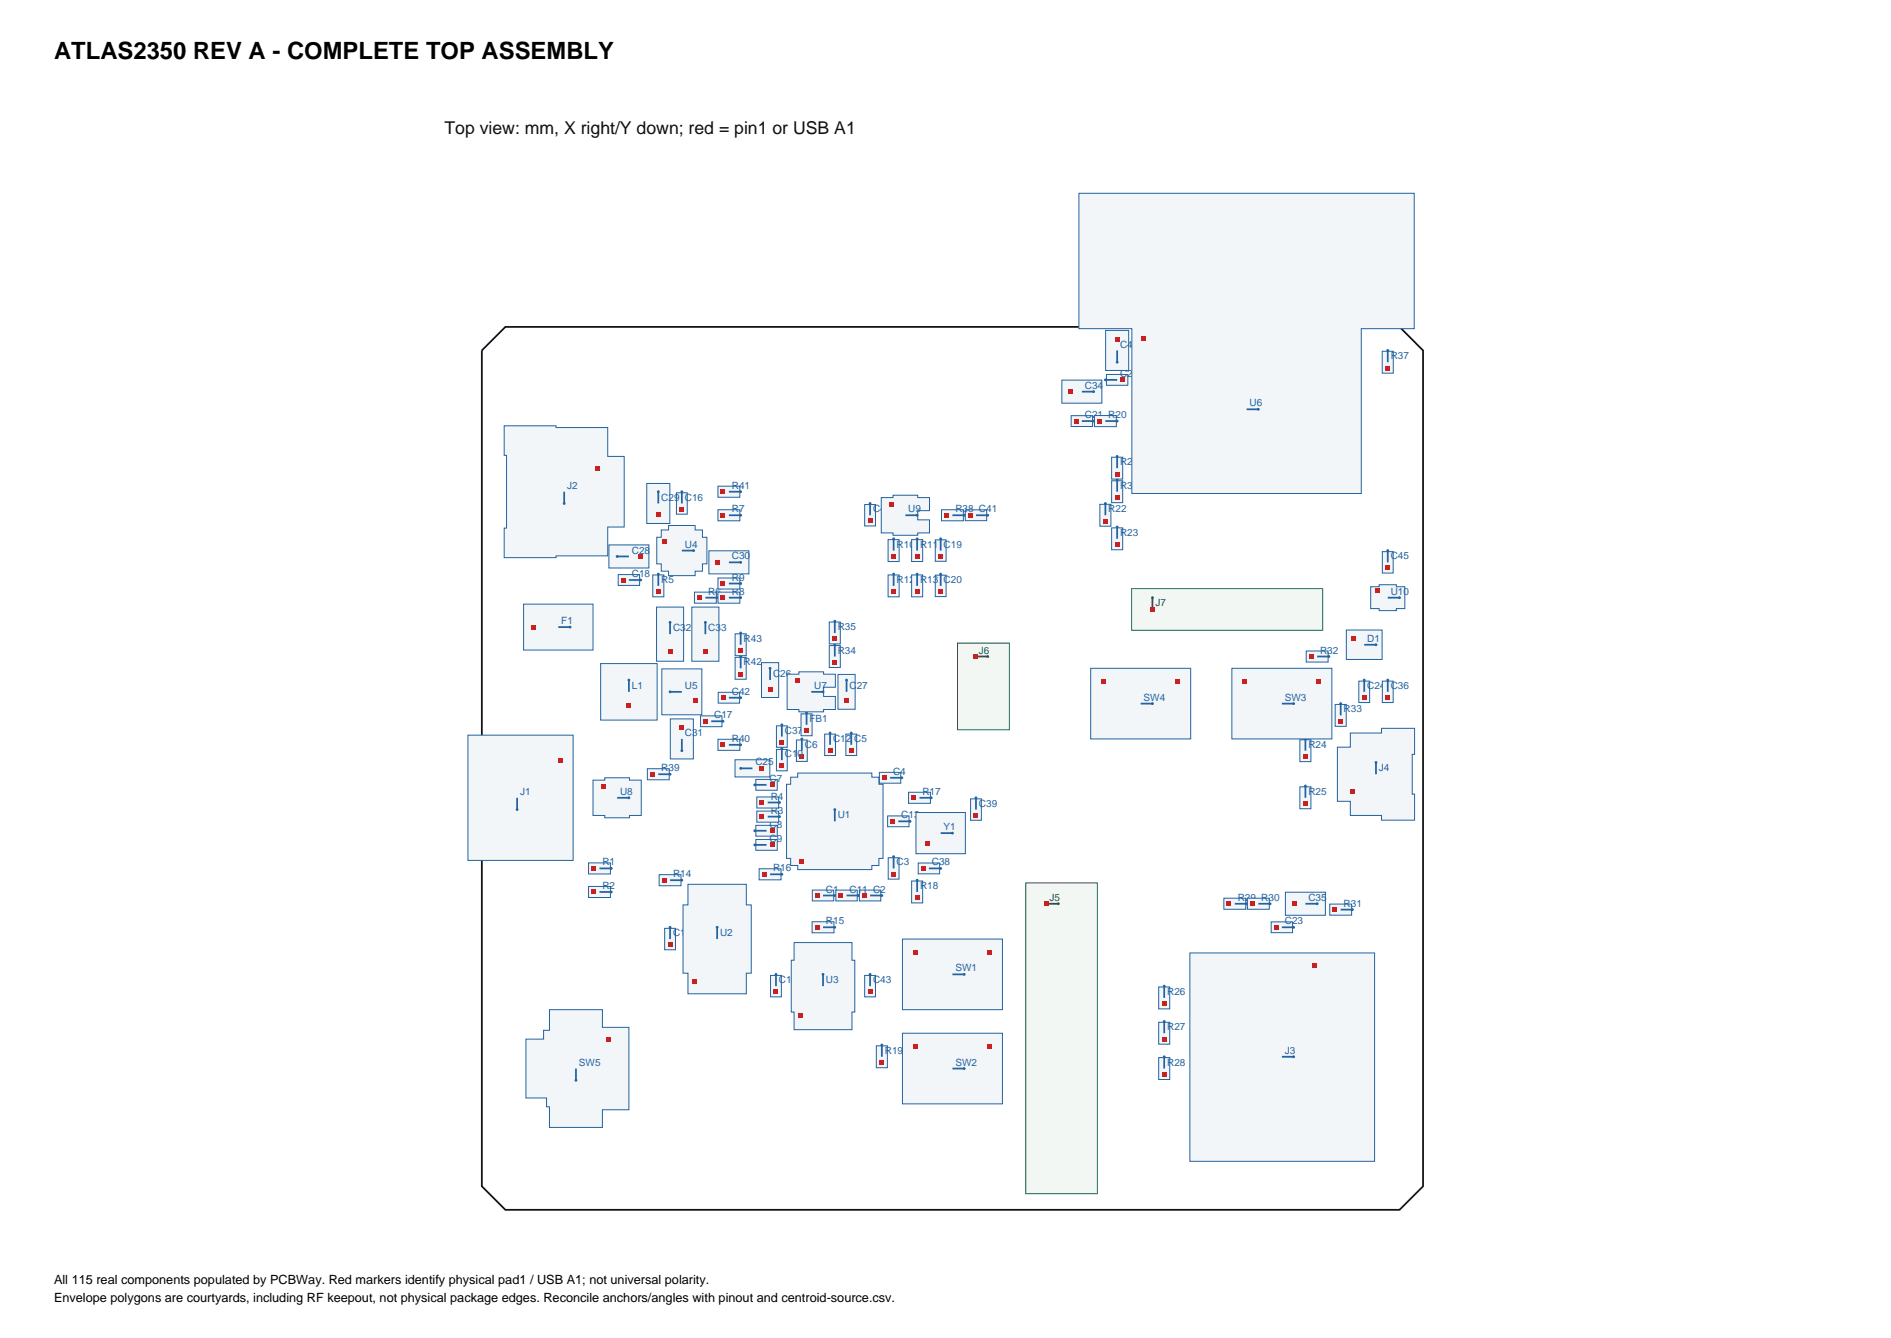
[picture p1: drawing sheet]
<svg xmlns="http://www.w3.org/2000/svg" width="420mm" height="297mm" viewBox="0 0 420 297" stroke-linecap="round" stroke-linejoin="round" font-family="sans-serif">
<path d="M107 77.8l5.2-5.2h198.6l5.3 5.2v185.5l-5.3 5.2h-198.6l-5.2-5.2z" fill="none" stroke="#111" stroke-width=".39"/>
<path d="M180.4 197.6h4.8v2.4h-4.8z" fill-rule="evenodd" fill="#f2f6f9" stroke="#2463a0" stroke-width=".22"/>
<path d="M182.8 198.8h2.6" fill="none" stroke="#2463a0" stroke-width=".39"/>
<circle cx="185.4" cy="198.8" r=".31" fill="#2463a0"/>
<path d="M181.1 198.3h.9v.9h-.9z" fill-rule="evenodd" fill="#c82121"/>
<path d="M190.9 197.6h4.7v2.4h-4.7z" fill-rule="evenodd" fill="#f2f6f9" stroke="#2463a0" stroke-width=".22"/>
<path d="M193.2 198.8h2.7" fill="none" stroke="#2463a0" stroke-width=".39"/>
<circle cx="195.9" cy="198.8" r=".31" fill="#2463a0"/>
<path d="M191.5 198.3h1v.9h-1z" fill-rule="evenodd" fill="#c82121"/>
<path d="M197.3 190.4h2.4v4.7h-2.4z" fill-rule="evenodd" fill="#f2f6f9" stroke="#2463a0" stroke-width=".22"/>
<path d="M198.5 190.2v2.6" fill="none" stroke="#2463a0" stroke-width=".39"/>
<circle cx="198.5" cy="190.2" r=".31" fill="#2463a0"/>
<path d="M198 193.6h.9v.9h-.9z" fill-rule="evenodd" fill="#c82121"/>
<path d="M195.3 171.4h4.8v2.4h-4.8z" fill-rule="evenodd" fill="#f2f6f9" stroke="#2463a0" stroke-width=".22"/>
<path d="M197.7 172.6h2.6" fill="none" stroke="#2463a0" stroke-width=".39"/>
<circle cx="200.3" cy="172.6" r=".31" fill="#2463a0"/>
<path d="M196 172.2h.9v.9h-.9z" fill-rule="evenodd" fill="#c82121"/>
<path d="M187.9 163h2.4v4.7h-2.4z" fill-rule="evenodd" fill="#f2f6f9" stroke="#2463a0" stroke-width=".22"/>
<path d="M189.1 162.7v2.6" fill="none" stroke="#2463a0" stroke-width=".39"/>
<circle cx="189.1" cy="162.7" r=".31" fill="#2463a0"/>
<path d="M188.6 166.1h.9v1h-.9z" fill-rule="evenodd" fill="#c82121"/>
<path d="M176.9 164.3h2.4v4.7h-2.4z" fill-rule="evenodd" fill="#f2f6f9" stroke="#2463a0" stroke-width=".22"/>
<path d="M178.1 164v2.6" fill="none" stroke="#2463a0" stroke-width=".39"/>
<circle cx="178.1" cy="164" r=".31" fill="#2463a0"/>
<path d="M177.6 167.4h1v1h-1z" fill-rule="evenodd" fill="#c82121"/>
<path d="M167.9 173h4.7v2.4h-4.7z" fill-rule="evenodd" fill="#f2f6f9" stroke="#2463a0" stroke-width=".22"/>
<path d="M167.6 174.2h2.7" fill="none" stroke="#2463a0" stroke-width=".39"/>
<circle cx="167.6" cy="174.2" r=".31" fill="#2463a0"/>
<path d="M171 173.7h1v1h-1z" fill-rule="evenodd" fill="#c82121"/>
<path d="M167.9 183.2h4.7v2.4h-4.7z" fill-rule="evenodd" fill="#f2f6f9" stroke="#2463a0" stroke-width=".22"/>
<path d="M167.6 184.4h2.7" fill="none" stroke="#2463a0" stroke-width=".39"/>
<circle cx="167.6" cy="184.4" r=".31" fill="#2463a0"/>
<path d="M171 183.9h1v1h-1z" fill-rule="evenodd" fill="#c82121"/>
<path d="M167.9 186.3h4.7v2.4h-4.7z" fill-rule="evenodd" fill="#f2f6f9" stroke="#2463a0" stroke-width=".22"/>
<path d="M167.6 187.5h2.7" fill="none" stroke="#2463a0" stroke-width=".39"/>
<circle cx="167.6" cy="187.5" r=".31" fill="#2463a0"/>
<path d="M171 187.1h1v.9h-1z" fill-rule="evenodd" fill="#c82121"/>
<path d="M172.4 166.3h2.5v4.8h-2.5z" fill-rule="evenodd" fill="#f2f6f9" stroke="#2463a0" stroke-width=".22"/>
<path d="M173.7 166.1v2.6" fill="none" stroke="#2463a0" stroke-width=".39"/>
<circle cx="173.7" cy="166.1" r=".31" fill="#2463a0"/>
<path d="M173.2 169.5h.9v1h-.9z" fill-rule="evenodd" fill="#c82121"/>
<path d="M185.6 197.6h4.8v2.4h-4.8z" fill-rule="evenodd" fill="#f2f6f9" stroke="#2463a0" stroke-width=".22"/>
<path d="M188 198.8h2.6" fill="none" stroke="#2463a0" stroke-width=".39"/>
<circle cx="190.6" cy="198.8" r=".31" fill="#2463a0"/>
<path d="M186.3 198.3h.9v.9h-.9z" fill-rule="evenodd" fill="#c82121"/>
<path d="M183.2 163h2.4v4.7h-2.4z" fill-rule="evenodd" fill="#f2f6f9" stroke="#2463a0" stroke-width=".22"/>
<path d="M184.4 162.7v2.6" fill="none" stroke="#2463a0" stroke-width=".39"/>
<circle cx="184.4" cy="162.7" r=".31" fill="#2463a0"/>
<path d="M183.9 166.1h.9v1h-.9z" fill-rule="evenodd" fill="#c82121"/>
<path d="M197.1 181.1h4.8v2.4h-4.8z" fill-rule="evenodd" fill="#f2f6f9" stroke="#2463a0" stroke-width=".22"/>
<path d="M199.5 182.3h2.6" fill="none" stroke="#2463a0" stroke-width=".39"/>
<circle cx="202.1" cy="182.3" r=".31" fill="#2463a0"/>
<path d="M197.8 181.8h.9v1h-.9z" fill-rule="evenodd" fill="#c82121"/>
<path d="M147.6 206.1h2.4v4.7h-2.4z" fill-rule="evenodd" fill="#f2f6f9" stroke="#2463a0" stroke-width=".22"/>
<path d="M148.8 205.8v2.6" fill="none" stroke="#2463a0" stroke-width=".39"/>
<circle cx="148.8" cy="205.8" r=".31" fill="#2463a0"/>
<path d="M148.4 209.2h.9v1h-.9z" fill-rule="evenodd" fill="#c82121"/>
<path d="M171.1 216.5h2.4v4.8h-2.4z" fill-rule="evenodd" fill="#f2f6f9" stroke="#2463a0" stroke-width=".22"/>
<path d="M172.3 216.3v2.6" fill="none" stroke="#2463a0" stroke-width=".39"/>
<circle cx="172.3" cy="216.3" r=".31" fill="#2463a0"/>
<path d="M171.9 219.7h.9v.9h-.9z" fill-rule="evenodd" fill="#c82121"/>
<path d="M150.2 109.4h2.4v4.7h-2.4z" fill-rule="evenodd" fill="#f2f6f9" stroke="#2463a0" stroke-width=".22"/>
<path d="M151.4 109.1v2.7" fill="none" stroke="#2463a0" stroke-width=".39"/>
<circle cx="151.4" cy="109.1" r=".31" fill="#2463a0"/>
<path d="M151 112.5h.9v1h-.9z" fill-rule="evenodd" fill="#c82121"/>
<path d="M155.6 158.9h4.8v2.4h-4.8z" fill-rule="evenodd" fill="#f2f6f9" stroke="#2463a0" stroke-width=".22"/>
<path d="M158 160.1h2.6" fill="none" stroke="#2463a0" stroke-width=".39"/>
<circle cx="160.6" cy="160.1" r=".31" fill="#2463a0"/>
<path d="M156.2 159.6h1v1h-1z" fill-rule="evenodd" fill="#c82121"/>
<path d="M137.3 127.5h4.8v2.4h-4.8z" fill-rule="evenodd" fill="#f2f6f9" stroke="#2463a0" stroke-width=".22"/>
<path d="M139.7 128.7h2.6" fill="none" stroke="#2463a0" stroke-width=".39"/>
<circle cx="142.3" cy="128.7" r=".31" fill="#2463a0"/>
<path d="M138 128.3h.9v.9h-.9z" fill-rule="evenodd" fill="#c82121"/>
<path d="M207.7 119.8h2.4v4.8h-2.4z" fill-rule="evenodd" fill="#f2f6f9" stroke="#2463a0" stroke-width=".22"/>
<path d="M208.9 119.6v2.6" fill="none" stroke="#2463a0" stroke-width=".39"/>
<circle cx="208.9" cy="119.6" r=".31" fill="#2463a0"/>
<path d="M208.5 123h.9v.9h-.9z" fill-rule="evenodd" fill="#c82121"/>
<path d="M207.7 127.7h2.4v4.7h-2.4z" fill-rule="evenodd" fill="#f2f6f9" stroke="#2463a0" stroke-width=".22"/>
<path d="M208.9 127.4v2.7" fill="none" stroke="#2463a0" stroke-width=".39"/>
<circle cx="208.9" cy="127.4" r=".31" fill="#2463a0"/>
<path d="M208.5 130.8h.9v1h-.9z" fill-rule="evenodd" fill="#c82121"/>
<path d="M237.9 92.3h4.8v2.4h-4.8z" fill-rule="evenodd" fill="#f2f6f9" stroke="#2463a0" stroke-width=".22"/>
<path d="M240.3 93.5h2.6" fill="none" stroke="#2463a0" stroke-width=".39"/>
<circle cx="242.9" cy="93.5" r=".31" fill="#2463a0"/>
<path d="M238.6 93h.9v.9h-.9z" fill-rule="evenodd" fill="#c82121"/>
<path d="M245.7 83.1h4.8v2.4h-4.8z" fill-rule="evenodd" fill="#f2f6f9" stroke="#2463a0" stroke-width=".22"/>
<path d="M245.5 84.3h2.6" fill="none" stroke="#2463a0" stroke-width=".39"/>
<circle cx="245.5" cy="84.3" r=".31" fill="#2463a0"/>
<path d="M248.9 83.9h1v.9h-1z" fill-rule="evenodd" fill="#c82121"/>
<path d="M282.3 204.6h4.8v2.4h-4.8z" fill-rule="evenodd" fill="#f2f6f9" stroke="#2463a0" stroke-width=".22"/>
<path d="M284.7 205.8h2.6" fill="none" stroke="#2463a0" stroke-width=".39"/>
<circle cx="287.3" cy="205.8" r=".31" fill="#2463a0"/>
<path d="M283 205.4h.9v.9h-.9z" fill-rule="evenodd" fill="#c82121"/>
<path d="M301.8 151.2h2.4v4.7h-2.4z" fill-rule="evenodd" fill="#f2f6f9" stroke="#2463a0" stroke-width=".22"/>
<path d="M303 151v2.6" fill="none" stroke="#2463a0" stroke-width=".39"/>
<circle cx="303" cy="151" r=".31" fill="#2463a0"/>
<path d="M302.5 154.4h1v.9h-1z" fill-rule="evenodd" fill="#c82121"/>
<path d="M163.3 168.6h7.7v3.9h-7.7z" fill-rule="evenodd" fill="#f2f6f9" stroke="#2463a0" stroke-width=".22"/>
<path d="M164.5 170.6h2.6" fill="none" stroke="#2463a0" stroke-width=".39"/>
<circle cx="164.5" cy="170.6" r=".31" fill="#2463a0"/>
<path d="M168.7 170.1h.9v.9h-.9z" fill-rule="evenodd" fill="#c82121"/>
<path d="M169.1 147.1h3.8v7.7h-3.8z" fill-rule="evenodd" fill="#f2f6f9" stroke="#2463a0" stroke-width=".22"/>
<path d="M171 148.3v2.7" fill="none" stroke="#2463a0" stroke-width=".39"/>
<circle cx="171" cy="148.3" r=".31" fill="#2463a0"/>
<path d="M170.6 152.5h.9v1h-.9z" fill-rule="evenodd" fill="#c82121"/>
<path d="M186.1 149.7h3.8v7.7h-3.8z" fill-rule="evenodd" fill="#f2f6f9" stroke="#2463a0" stroke-width=".22"/>
<path d="M188 151v2.6" fill="none" stroke="#2463a0" stroke-width=".39"/>
<circle cx="188" cy="151" r=".31" fill="#2463a0"/>
<path d="M187.6 155.1h.9v1h-.9z" fill-rule="evenodd" fill="#c82121"/>
<path d="M135.2 121h8.9v5.1h-8.9z" fill-rule="evenodd" fill="#f2f6f9" stroke="#2463a0" stroke-width=".22"/>
<path d="M137.1 123.5h2.6" fill="none" stroke="#2463a0" stroke-width=".39"/>
<circle cx="137.1" cy="123.5" r=".31" fill="#2463a0"/>
<path d="M141.7 123h.9v1h-.9z" fill-rule="evenodd" fill="#c82121"/>
<path d="M143.7 107.3h5.1v8.9h-5.1z" fill-rule="evenodd" fill="#f2f6f9" stroke="#2463a0" stroke-width=".22"/>
<path d="M146.2 109.1v2.7" fill="none" stroke="#2463a0" stroke-width=".39"/>
<circle cx="146.2" cy="109.1" r=".31" fill="#2463a0"/>
<path d="M145.7 113.8h1v.9h-1z" fill-rule="evenodd" fill="#c82121"/>
<path d="M157.5 122.3h8.8v5.1h-8.8z" fill-rule="evenodd" fill="#f2f6f9" stroke="#2463a0" stroke-width=".22"/>
<path d="M161.9 124.8h2.6" fill="none" stroke="#2463a0" stroke-width=".39"/>
<circle cx="164.5" cy="124.8" r=".31" fill="#2463a0"/>
<path d="M158.9 124.4h1v.9h-1z" fill-rule="evenodd" fill="#c82121"/>
<path d="M148.9 159.6h5.1v8.9h-5.1z" fill-rule="evenodd" fill="#f2f6f9" stroke="#2463a0" stroke-width=".22"/>
<path d="M151.4 164v2.6" fill="none" stroke="#2463a0" stroke-width=".39"/>
<circle cx="151.4" cy="166.6" r=".31" fill="#2463a0"/>
<path d="M151 161.1h.9v.9h-.9z" fill-rule="evenodd" fill="#c82121"/>
<path d="M145.8 134.8h6v12h-6z" fill-rule="evenodd" fill="#f2f6f9" stroke="#2463a0" stroke-width=".22"/>
<path d="M148.8 138.2v2.6" fill="none" stroke="#2463a0" stroke-width=".39"/>
<circle cx="148.8" cy="138.2" r=".31" fill="#2463a0"/>
<path d="M148.4 144.2h.9v.9h-.9z" fill-rule="evenodd" fill="#c82121"/>
<path d="M153.7 134.8h6v12h-6z" fill-rule="evenodd" fill="#f2f6f9" stroke="#2463a0" stroke-width=".22"/>
<path d="M156.7 138.2v2.6" fill="none" stroke="#2463a0" stroke-width=".39"/>
<circle cx="156.7" cy="138.2" r=".31" fill="#2463a0"/>
<path d="M156.2 144.2h.9v.9h-.9z" fill-rule="evenodd" fill="#c82121"/>
<path d="M235.8 84.4h8.9v5.1h-8.9z" fill-rule="evenodd" fill="#f2f6f9" stroke="#2463a0" stroke-width=".22"/>
<path d="M240.3 86.9h2.6" fill="none" stroke="#2463a0" stroke-width=".39"/>
<circle cx="242.9" cy="86.9" r=".31" fill="#2463a0"/>
<path d="M237.3 86.5h1v.9h-1z" fill-rule="evenodd" fill="#c82121"/>
<path d="M285.5 198h8.9v5.2h-8.9z" fill-rule="evenodd" fill="#f2f6f9" stroke="#2463a0" stroke-width=".22"/>
<path d="M289.9 200.6h2.6" fill="none" stroke="#2463a0" stroke-width=".39"/>
<circle cx="292.5" cy="200.6" r=".31" fill="#2463a0"/>
<path d="M287 200.1h.9v1h-.9z" fill-rule="evenodd" fill="#c82121"/>
<path d="M307 151.2h2.4v4.7h-2.4z" fill-rule="evenodd" fill="#f2f6f9" stroke="#2463a0" stroke-width=".22"/>
<path d="M308.2 151v2.6" fill="none" stroke="#2463a0" stroke-width=".39"/>
<circle cx="308.2" cy="151" r=".31" fill="#2463a0"/>
<path d="M307.8 154.4h.9v.9h-.9z" fill-rule="evenodd" fill="#c82121"/>
<path d="M172.4 161.1h2.5v4.8h-2.5z" fill-rule="evenodd" fill="#f2f6f9" stroke="#2463a0" stroke-width=".22"/>
<path d="M173.7 160.9v2.6" fill="none" stroke="#2463a0" stroke-width=".39"/>
<circle cx="173.7" cy="160.9" r=".31" fill="#2463a0"/>
<path d="M173.2 164.3h.9v.9h-.9z" fill-rule="evenodd" fill="#c82121"/>
<path d="M203.9 191.6h4.8v2.4h-4.8z" fill-rule="evenodd" fill="#f2f6f9" stroke="#2463a0" stroke-width=".22"/>
<path d="M206.3 192.8h2.6" fill="none" stroke="#2463a0" stroke-width=".39"/>
<circle cx="208.9" cy="192.8" r=".31" fill="#2463a0"/>
<path d="M204.6 192.3h.9v.9h-.9z" fill-rule="evenodd" fill="#c82121"/>
<path d="M215.6 177.3h2.4v4.8h-2.4z" fill-rule="evenodd" fill="#f2f6f9" stroke="#2463a0" stroke-width=".22"/>
<path d="M216.8 177.1v2.6" fill="none" stroke="#2463a0" stroke-width=".39"/>
<circle cx="216.8" cy="177.1" r=".31" fill="#2463a0"/>
<path d="M216.3 180.5h.9v.9h-.9z" fill-rule="evenodd" fill="#c82121"/>
<path d="M192 112h2.5v4.8h-2.5z" fill-rule="evenodd" fill="#f2f6f9" stroke="#2463a0" stroke-width=".22"/>
<path d="M193.2 111.8v2.6" fill="none" stroke="#2463a0" stroke-width=".39"/>
<circle cx="193.2" cy="111.8" r=".31" fill="#2463a0"/>
<path d="M192.8 115.2h.9v.9h-.9z" fill-rule="evenodd" fill="#c82121"/>
<path d="M214.4 113.2h4.7v2.4h-4.7z" fill-rule="evenodd" fill="#f2f6f9" stroke="#2463a0" stroke-width=".22"/>
<path d="M216.8 114.4h2.6" fill="none" stroke="#2463a0" stroke-width=".39"/>
<circle cx="219.4" cy="114.4" r=".31" fill="#2463a0"/>
<path d="M215 113.9h1v.9h-1z" fill-rule="evenodd" fill="#c82121"/>
<path d="M159.5 153.7h4.8v2.4h-4.8z" fill-rule="evenodd" fill="#f2f6f9" stroke="#2463a0" stroke-width=".22"/>
<path d="M161.9 154.9h2.6" fill="none" stroke="#2463a0" stroke-width=".39"/>
<circle cx="164.5" cy="154.9" r=".31" fill="#2463a0"/>
<path d="M160.2 154.4h.9v.9h-.9z" fill-rule="evenodd" fill="#c82121"/>
<path d="M192 216.5h2.5v4.8h-2.5z" fill-rule="evenodd" fill="#f2f6f9" stroke="#2463a0" stroke-width=".22"/>
<path d="M193.2 216.3v2.6" fill="none" stroke="#2463a0" stroke-width=".39"/>
<circle cx="193.2" cy="216.3" r=".31" fill="#2463a0"/>
<path d="M192.8 219.7h.9v.9h-.9z" fill-rule="evenodd" fill="#c82121"/>
<path d="M245.6 73.3h5.1v8.9h-5.1z" fill-rule="evenodd" fill="#f2f6f9" stroke="#2463a0" stroke-width=".22"/>
<path d="M248.1 77.8v2.6" fill="none" stroke="#2463a0" stroke-width=".39"/>
<circle cx="248.1" cy="80.4" r=".31" fill="#2463a0"/>
<path d="M247.7 74.8h.9v1h-.9z" fill-rule="evenodd" fill="#c82121"/>
<path d="M307 122.4h2.4v4.8h-2.4z" fill-rule="evenodd" fill="#f2f6f9" stroke="#2463a0" stroke-width=".22"/>
<path d="M308.2 122.2v2.6" fill="none" stroke="#2463a0" stroke-width=".39"/>
<circle cx="308.2" cy="122.2" r=".31" fill="#2463a0"/>
<path d="M307.8 125.6h.9v1h-.9z" fill-rule="evenodd" fill="#c82121"/>
<path d="M299 139.9h8v6.5h-8z" fill-rule="evenodd" fill="#f2f6f9" stroke="#2463a0" stroke-width=".22"/>
<path d="M303 143.1h2.6" fill="none" stroke="#2463a0" stroke-width=".39"/>
<circle cx="305.6" cy="143.1" r=".31" fill="#2463a0"/>
<path d="M300.1 141.2h1v1h-1z" fill-rule="evenodd" fill="#c82121"/>
<path d="M116.3 134.1h15.4v10.2h-15.4z" fill-rule="evenodd" fill="#f2f6f9" stroke="#2463a0" stroke-width=".22"/>
<path d="M124 139.2h2.6" fill="none" stroke="#2463a0" stroke-width=".39"/>
<circle cx="126.6" cy="139.2" r=".31" fill="#2463a0"/>
<path d="M117.9 138.7h1v1h-1z" fill-rule="evenodd" fill="#c82121"/>
<path d="M177.9 158.5h2.5v4.8h-2.5z" fill-rule="evenodd" fill="#f2f6f9" stroke="#2463a0" stroke-width=".22"/>
<path d="M179.1 158.3v2.6" fill="none" stroke="#2463a0" stroke-width=".39"/>
<circle cx="179.1" cy="158.3" r=".31" fill="#2463a0"/>
<path d="M178.7 161.7h.9v.9h-.9z" fill-rule="evenodd" fill="#c82121"/>
<path d="M103.9 163.2h23.4v27.8h-23.4z" fill-rule="evenodd" fill="#f2f6f9" stroke="#2463a0" stroke-width=".22"/>
<path d="M114.9 177.1v2.6" fill="none" stroke="#2463a0" stroke-width=".39"/>
<circle cx="114.9" cy="179.7" r=".31" fill="#2463a0"/>
<path d="M124 168.3h.9v.9h-.9z" fill-rule="evenodd" fill="#c82121"/>
<path d="M112 94.5h11.5v.4h11.5v6.4h3.6v15.7h-3.6v6.4h-11.5v.4h-11.5v-6.6h.5v-16.1h-.5z" fill-rule="evenodd" fill="#f2f6f9" stroke="#2463a0" stroke-width=".22"/>
<path d="M125.3 109.1v2.7" fill="none" stroke="#2463a0" stroke-width=".39"/>
<circle cx="125.3" cy="111.8" r=".31" fill="#2463a0"/>
<path d="M132.3 103.5h.9v.9h-.9z" fill-rule="evenodd" fill="#c82121"/>
<path d="M264.3 211.5h41v46.3h-41z" fill-rule="evenodd" fill="#f2f6f9" stroke="#2463a0" stroke-width=".22"/>
<path d="M284.7 234.6h2.6" fill="none" stroke="#2463a0" stroke-width=".39"/>
<circle cx="287.3" cy="234.6" r=".31" fill="#2463a0"/>
<path d="M291.5 213.9h.9v1h-.9z" fill-rule="evenodd" fill="#c82121"/>
<path d="M299.9 162.7h6.9v-1h7.4v5.7h-.5v8.9h.5v5.8h-7.4v-1.1h-6.9v-3.1h-2.9v-12h2.9z" fill-rule="evenodd" fill="#f2f6f9" stroke="#2463a0" stroke-width=".22"/>
<path d="M305.6 169.2v2.7" fill="none" stroke="#2463a0" stroke-width=".39"/>
<circle cx="305.6" cy="169.2" r=".31" fill="#2463a0"/>
<path d="M299.9 175.3h1v1h-1z" fill-rule="evenodd" fill="#c82121"/>
<path d="M227.8 196h15.9v69h-15.9z" fill-rule="evenodd" fill="#f2f7f3" stroke="#23733d" stroke-width=".22"/>
<path d="M232.4 200.6h2.7" fill="none" stroke="#23733d" stroke-width=".39"/>
<circle cx="235.1" cy="200.6" r=".31" fill="#23733d"/>
<path d="M232 200.1h.9v1h-.9z" fill-rule="evenodd" fill="#c82121"/>
<path d="M212.7 142.8h11.5v19.2h-11.5z" fill-rule="evenodd" fill="#f2f7f3" stroke="#23733d" stroke-width=".22"/>
<path d="M216.8 145.7h2.6" fill="none" stroke="#23733d" stroke-width=".39"/>
<circle cx="219.4" cy="145.7" r=".31" fill="#23733d"/>
<path d="M216.3 145.3h.9v.9h-.9z" fill-rule="evenodd" fill="#c82121"/>
<path d="M251.3 130.7h42.5v9.2h-42.5z" fill-rule="evenodd" fill="#f2f7f3" stroke="#23733d" stroke-width=".22"/>
<path d="M256 132.7v2.6" fill="none" stroke="#23733d" stroke-width=".39"/>
<circle cx="256" cy="132.7" r=".31" fill="#23733d"/>
<path d="M255.5 134.8h.9v.9h-.9z" fill-rule="evenodd" fill="#c82121"/>
<path d="M133.4 147.3h12.6v12.5h-12.6z" fill-rule="evenodd" fill="#f2f6f9" stroke="#2463a0" stroke-width=".22"/>
<path d="M139.7 151v2.6" fill="none" stroke="#2463a0" stroke-width=".39"/>
<circle cx="139.7" cy="151" r=".31" fill="#2463a0"/>
<path d="M139.2 156.2h1v.9h-1z" fill-rule="evenodd" fill="#c82121"/>
<path d="M130.7 191.5h4.9v2.5h-4.9z" fill-rule="evenodd" fill="#f2f6f9" stroke="#2463a0" stroke-width=".22"/>
<path d="M133.1 192.8h2.7" fill="none" stroke="#2463a0" stroke-width=".39"/>
<circle cx="135.8" cy="192.8" r=".31" fill="#2463a0"/>
<path d="M131.3 192.3h1v.9h-1z" fill-rule="evenodd" fill="#c82121"/>
<path d="M130.7 196.8h4.9v2.4h-4.9z" fill-rule="evenodd" fill="#f2f6f9" stroke="#2463a0" stroke-width=".22"/>
<path d="M133.1 198h2.7" fill="none" stroke="#2463a0" stroke-width=".39"/>
<circle cx="135.8" cy="198" r=".31" fill="#2463a0"/>
<path d="M131.3 197.5h1v1h-1z" fill-rule="evenodd" fill="#c82121"/>
<path d="M168.1 180h4.8v2.5h-4.8z" fill-rule="evenodd" fill="#f2f6f9" stroke="#2463a0" stroke-width=".22"/>
<path d="M170.5 181.3h2.6" fill="none" stroke="#2463a0" stroke-width=".39"/>
<circle cx="173.1" cy="181.3" r=".31" fill="#2463a0"/>
<path d="M168.7 180.8h1v.9h-1z" fill-rule="evenodd" fill="#c82121"/>
<path d="M168.1 176.9h4.8v2.5h-4.8z" fill-rule="evenodd" fill="#f2f6f9" stroke="#2463a0" stroke-width=".22"/>
<path d="M170.5 178.1h2.6" fill="none" stroke="#2463a0" stroke-width=".39"/>
<circle cx="173.1" cy="178.1" r=".31" fill="#2463a0"/>
<path d="M168.7 177.7h1v.9h-1z" fill-rule="evenodd" fill="#c82121"/>
<path d="M145 127.6h2.4v4.9h-2.4z" fill-rule="evenodd" fill="#f2f6f9" stroke="#2463a0" stroke-width=".22"/>
<path d="M146.2 127.4v2.7" fill="none" stroke="#2463a0" stroke-width=".39"/>
<circle cx="146.2" cy="127.4" r=".31" fill="#2463a0"/>
<path d="M145.7 130.9h1v1h-1z" fill-rule="evenodd" fill="#c82121"/>
<path d="M154.2 131.4h4.9v2.5h-4.9z" fill-rule="evenodd" fill="#f2f6f9" stroke="#2463a0" stroke-width=".22"/>
<path d="M156.7 132.7h2.6" fill="none" stroke="#2463a0" stroke-width=".39"/>
<circle cx="159.3" cy="132.7" r=".31" fill="#2463a0"/>
<path d="M154.9 132.2h.9v.9h-.9z" fill-rule="evenodd" fill="#c82121"/>
<path d="M159.5 113.1h4.8v2.5h-4.8z" fill-rule="evenodd" fill="#f2f6f9" stroke="#2463a0" stroke-width=".22"/>
<path d="M161.9 114.4h2.6" fill="none" stroke="#2463a0" stroke-width=".39"/>
<circle cx="164.5" cy="114.4" r=".31" fill="#2463a0"/>
<path d="M160.1 113.9h.9v.9h-.9z" fill-rule="evenodd" fill="#c82121"/>
<path d="M159.5 131.4h4.8v2.5h-4.8z" fill-rule="evenodd" fill="#f2f6f9" stroke="#2463a0" stroke-width=".22"/>
<path d="M161.9 132.7h2.6" fill="none" stroke="#2463a0" stroke-width=".39"/>
<circle cx="164.5" cy="132.7" r=".31" fill="#2463a0"/>
<path d="M160.1 132.2h.9v.9h-.9z" fill-rule="evenodd" fill="#c82121"/>
<path d="M159.5 128.3h4.8v2.5h-4.8z" fill-rule="evenodd" fill="#f2f6f9" stroke="#2463a0" stroke-width=".22"/>
<path d="M161.9 129.5h2.6" fill="none" stroke="#2463a0" stroke-width=".39"/>
<circle cx="164.5" cy="129.5" r=".31" fill="#2463a0"/>
<path d="M160.1 129.1h.9v.9h-.9z" fill-rule="evenodd" fill="#c82121"/>
<path d="M197.2 119.8h2.5v4.8h-2.5z" fill-rule="evenodd" fill="#f2f6f9" stroke="#2463a0" stroke-width=".22"/>
<path d="M198.5 119.6v2.6" fill="none" stroke="#2463a0" stroke-width=".39"/>
<circle cx="198.5" cy="119.6" r=".31" fill="#2463a0"/>
<path d="M198 123.1h.9v.9h-.9z" fill-rule="evenodd" fill="#c82121"/>
<path d="M202.5 119.8h2.4v4.8h-2.4z" fill-rule="evenodd" fill="#f2f6f9" stroke="#2463a0" stroke-width=".22"/>
<path d="M203.7 119.6v2.6" fill="none" stroke="#2463a0" stroke-width=".39"/>
<circle cx="203.7" cy="119.6" r=".31" fill="#2463a0"/>
<path d="M203.2 123.1h1v.9h-1z" fill-rule="evenodd" fill="#c82121"/>
<path d="M197.2 127.6h2.5v4.9h-2.5z" fill-rule="evenodd" fill="#f2f6f9" stroke="#2463a0" stroke-width=".22"/>
<path d="M198.5 127.4v2.7" fill="none" stroke="#2463a0" stroke-width=".39"/>
<circle cx="198.5" cy="127.4" r=".31" fill="#2463a0"/>
<path d="M198 130.9h.9v1h-.9z" fill-rule="evenodd" fill="#c82121"/>
<path d="M202.5 127.6h2.4v4.9h-2.4z" fill-rule="evenodd" fill="#f2f6f9" stroke="#2463a0" stroke-width=".22"/>
<path d="M203.7 127.4v2.7" fill="none" stroke="#2463a0" stroke-width=".39"/>
<circle cx="203.7" cy="127.4" r=".31" fill="#2463a0"/>
<path d="M203.2 130.9h1v1h-1z" fill-rule="evenodd" fill="#c82121"/>
<path d="M146.4 194.2h4.9v2.4h-4.9z" fill-rule="evenodd" fill="#f2f6f9" stroke="#2463a0" stroke-width=".22"/>
<path d="M148.8 195.4h2.6" fill="none" stroke="#2463a0" stroke-width=".39"/>
<circle cx="151.4" cy="195.4" r=".31" fill="#2463a0"/>
<path d="M147 194.9h1v1h-1z" fill-rule="evenodd" fill="#c82121"/>
<path d="M180.4 204.6h4.8v2.5h-4.8z" fill-rule="evenodd" fill="#f2f6f9" stroke="#2463a0" stroke-width=".22"/>
<path d="M182.8 205.8h2.6" fill="none" stroke="#2463a0" stroke-width=".39"/>
<circle cx="185.4" cy="205.8" r=".31" fill="#2463a0"/>
<path d="M181 205.4h.9v.9h-.9z" fill-rule="evenodd" fill="#c82121"/>
<path d="M168.6 192.8h4.9v2.5h-4.9z" fill-rule="evenodd" fill="#f2f6f9" stroke="#2463a0" stroke-width=".22"/>
<path d="M171 194.1h2.7" fill="none" stroke="#2463a0" stroke-width=".39"/>
<circle cx="173.7" cy="194.1" r=".31" fill="#2463a0"/>
<path d="M169.2 193.6h1v.9h-1z" fill-rule="evenodd" fill="#c82121"/>
<path d="M201.8 175.9h4.9v2.4h-4.9z" fill-rule="evenodd" fill="#f2f6f9" stroke="#2463a0" stroke-width=".22"/>
<path d="M204.2 177.1h2.6" fill="none" stroke="#2463a0" stroke-width=".39"/>
<circle cx="206.8" cy="177.1" r=".31" fill="#2463a0"/>
<path d="M202.4 176.6h1v1h-1z" fill-rule="evenodd" fill="#c82121"/>
<path d="M202.5 195.6h2.4v4.8h-2.4z" fill-rule="evenodd" fill="#f2f6f9" stroke="#2463a0" stroke-width=".22"/>
<path d="M203.7 195.4v2.6" fill="none" stroke="#2463a0" stroke-width=".39"/>
<circle cx="203.7" cy="195.4" r=".31" fill="#2463a0"/>
<path d="M203.2 198.9h1v.9h-1z" fill-rule="evenodd" fill="#c82121"/>
<path d="M194.6 232.1h2.5v4.9h-2.5z" fill-rule="evenodd" fill="#f2f6f9" stroke="#2463a0" stroke-width=".22"/>
<path d="M195.9 232v2.6" fill="none" stroke="#2463a0" stroke-width=".39"/>
<circle cx="195.9" cy="232" r=".31" fill="#2463a0"/>
<path d="M195.4 235.4h.9v1h-.9z" fill-rule="evenodd" fill="#c82121"/>
<path d="M243.1 92.2h4.8v2.5h-4.8z" fill-rule="evenodd" fill="#f2f6f9" stroke="#2463a0" stroke-width=".22"/>
<path d="M245.5 93.5h2.6" fill="none" stroke="#2463a0" stroke-width=".39"/>
<circle cx="248.1" cy="93.5" r=".31" fill="#2463a0"/>
<path d="M243.7 93h.9v.9h-.9z" fill-rule="evenodd" fill="#c82121"/>
<path d="M246.9 101.5h2.5v4.9h-2.5z" fill-rule="evenodd" fill="#f2f6f9" stroke="#2463a0" stroke-width=".22"/>
<path d="M248.1 101.3v2.6" fill="none" stroke="#2463a0" stroke-width=".39"/>
<circle cx="248.1" cy="101.3" r=".31" fill="#2463a0"/>
<path d="M247.7 104.8h.9v.9h-.9z" fill-rule="evenodd" fill="#c82121"/>
<path d="M244.3 111.9h2.4v4.9h-2.4z" fill-rule="evenodd" fill="#f2f6f9" stroke="#2463a0" stroke-width=".22"/>
<path d="M245.5 111.8v2.6" fill="none" stroke="#2463a0" stroke-width=".39"/>
<circle cx="245.5" cy="111.8" r=".31" fill="#2463a0"/>
<path d="M245 115.2h1v1h-1z" fill-rule="evenodd" fill="#c82121"/>
<path d="M246.9 117.2h2.5v4.8h-2.5z" fill-rule="evenodd" fill="#f2f6f9" stroke="#2463a0" stroke-width=".22"/>
<path d="M248.1 117v2.6" fill="none" stroke="#2463a0" stroke-width=".39"/>
<circle cx="248.1" cy="117" r=".31" fill="#2463a0"/>
<path d="M247.7 120.5h.9v.9h-.9z" fill-rule="evenodd" fill="#c82121"/>
<path d="M288.7 164.2h2.5v4.9h-2.5z" fill-rule="evenodd" fill="#f2f6f9" stroke="#2463a0" stroke-width=".22"/>
<path d="M289.9 164v2.6" fill="none" stroke="#2463a0" stroke-width=".39"/>
<circle cx="289.9" cy="164" r=".31" fill="#2463a0"/>
<path d="M289.5 167.5h.9v.9h-.9z" fill-rule="evenodd" fill="#c82121"/>
<path d="M288.7 174.7h2.5v4.8h-2.5z" fill-rule="evenodd" fill="#f2f6f9" stroke="#2463a0" stroke-width=".22"/>
<path d="M289.9 174.5v2.6" fill="none" stroke="#2463a0" stroke-width=".39"/>
<circle cx="289.9" cy="174.5" r=".31" fill="#2463a0"/>
<path d="M289.5 178h.9v.9h-.9z" fill-rule="evenodd" fill="#c82121"/>
<path d="M257.3 219.1h2.5v4.8h-2.5z" fill-rule="evenodd" fill="#f2f6f9" stroke="#2463a0" stroke-width=".22"/>
<path d="M258.6 218.9v2.6" fill="none" stroke="#2463a0" stroke-width=".39"/>
<circle cx="258.6" cy="218.9" r=".31" fill="#2463a0"/>
<path d="M258.1 222.4h.9v.9h-.9z" fill-rule="evenodd" fill="#c82121"/>
<path d="M257.3 226.9h2.5v4.9h-2.5z" fill-rule="evenodd" fill="#f2f6f9" stroke="#2463a0" stroke-width=".22"/>
<path d="M258.6 226.7v2.7" fill="none" stroke="#2463a0" stroke-width=".39"/>
<circle cx="258.6" cy="226.7" r=".31" fill="#2463a0"/>
<path d="M258.1 230.2h.9v1h-.9z" fill-rule="evenodd" fill="#c82121"/>
<path d="M257.3 234.8h2.5v4.8h-2.5z" fill-rule="evenodd" fill="#f2f6f9" stroke="#2463a0" stroke-width=".22"/>
<path d="M258.6 234.6v2.6" fill="none" stroke="#2463a0" stroke-width=".39"/>
<circle cx="258.6" cy="234.6" r=".31" fill="#2463a0"/>
<path d="M258.1 238.1h.9v.9h-.9z" fill-rule="evenodd" fill="#c82121"/>
<path d="M271.8 199.4h4.9v2.4h-4.9z" fill-rule="evenodd" fill="#f2f6f9" stroke="#2463a0" stroke-width=".22"/>
<path d="M274.3 200.6h2.6" fill="none" stroke="#2463a0" stroke-width=".39"/>
<circle cx="276.9" cy="200.6" r=".31" fill="#2463a0"/>
<path d="M272.5 200.1h.9v1h-.9z" fill-rule="evenodd" fill="#c82121"/>
<path d="M277.1 199.4h4.8v2.4h-4.8z" fill-rule="evenodd" fill="#f2f6f9" stroke="#2463a0" stroke-width=".22"/>
<path d="M279.5 200.6h2.6" fill="none" stroke="#2463a0" stroke-width=".39"/>
<circle cx="282.1" cy="200.6" r=".31" fill="#2463a0"/>
<path d="M277.7 200.1h.9v1h-.9z" fill-rule="evenodd" fill="#c82121"/>
<path d="M295.3 200.7h4.9v2.4h-4.9z" fill-rule="evenodd" fill="#f2f6f9" stroke="#2463a0" stroke-width=".22"/>
<path d="M297.8 201.9h2.6" fill="none" stroke="#2463a0" stroke-width=".39"/>
<circle cx="300.4" cy="201.9" r=".31" fill="#2463a0"/>
<path d="M296 201.4h.9v1h-.9z" fill-rule="evenodd" fill="#c82121"/>
<path d="M290.1 144.5h4.9v2.5h-4.9z" fill-rule="evenodd" fill="#f2f6f9" stroke="#2463a0" stroke-width=".22"/>
<path d="M292.5 145.7h2.7" fill="none" stroke="#2463a0" stroke-width=".39"/>
<circle cx="295.2" cy="145.7" r=".31" fill="#2463a0"/>
<path d="M290.7 145.3h1v.9h-1z" fill-rule="evenodd" fill="#c82121"/>
<path d="M296.5 156.4h2.5v4.8h-2.5z" fill-rule="evenodd" fill="#f2f6f9" stroke="#2463a0" stroke-width=".22"/>
<path d="M297.8 156.2v2.6" fill="none" stroke="#2463a0" stroke-width=".39"/>
<circle cx="297.8" cy="156.2" r=".31" fill="#2463a0"/>
<path d="M297.3 159.7h.9v.9h-.9z" fill-rule="evenodd" fill="#c82121"/>
<path d="M184.2 143.3h2.4v4.9h-2.4z" fill-rule="evenodd" fill="#f2f6f9" stroke="#2463a0" stroke-width=".22"/>
<path d="M185.4 143.1v2.6" fill="none" stroke="#2463a0" stroke-width=".39"/>
<circle cx="185.4" cy="143.1" r=".31" fill="#2463a0"/>
<path d="M184.9 146.6h1v.9h-1z" fill-rule="evenodd" fill="#c82121"/>
<path d="M184.2 138.1h2.4v4.8h-2.4z" fill-rule="evenodd" fill="#f2f6f9" stroke="#2463a0" stroke-width=".22"/>
<path d="M185.4 137.9v2.6" fill="none" stroke="#2463a0" stroke-width=".39"/>
<circle cx="185.4" cy="137.9" r=".31" fill="#2463a0"/>
<path d="M184.9 141.4h1v.9h-1z" fill-rule="evenodd" fill="#c82121"/>
<path d="M246.9 106.7h2.5v4.9h-2.5z" fill-rule="evenodd" fill="#f2f6f9" stroke="#2463a0" stroke-width=".22"/>
<path d="M248.1 106.5v2.6" fill="none" stroke="#2463a0" stroke-width=".39"/>
<circle cx="248.1" cy="106.5" r=".31" fill="#2463a0"/>
<path d="M247.7 110h.9v1h-.9z" fill-rule="evenodd" fill="#c82121"/>
<path d="M307 78h2.5v4.8h-2.5z" fill-rule="evenodd" fill="#f2f6f9" stroke="#2463a0" stroke-width=".22"/>
<path d="M308.2 77.8v2.6" fill="none" stroke="#2463a0" stroke-width=".39"/>
<circle cx="308.2" cy="77.8" r=".31" fill="#2463a0"/>
<path d="M307.8 81.3h.9v.9h-.9z" fill-rule="evenodd" fill="#c82121"/>
<path d="M209.1 113.1h4.9v2.5h-4.9z" fill-rule="evenodd" fill="#f2f6f9" stroke="#2463a0" stroke-width=".22"/>
<path d="M211.5 114.4h2.7" fill="none" stroke="#2463a0" stroke-width=".39"/>
<circle cx="214.2" cy="114.4" r=".31" fill="#2463a0"/>
<path d="M209.7 113.9h1v.9h-1z" fill-rule="evenodd" fill="#c82121"/>
<path d="M143.8 170.6h4.8v2.5h-4.8z" fill-rule="evenodd" fill="#f2f6f9" stroke="#2463a0" stroke-width=".22"/>
<path d="M146.2 171.9h2.6" fill="none" stroke="#2463a0" stroke-width=".39"/>
<circle cx="148.8" cy="171.9" r=".31" fill="#2463a0"/>
<path d="M144.4 171.4h1v.9h-1z" fill-rule="evenodd" fill="#c82121"/>
<path d="M159.5 164.1h4.8v2.5h-4.8z" fill-rule="evenodd" fill="#f2f6f9" stroke="#2463a0" stroke-width=".22"/>
<path d="M161.9 165.3h2.6" fill="none" stroke="#2463a0" stroke-width=".39"/>
<circle cx="164.5" cy="165.3" r=".31" fill="#2463a0"/>
<path d="M160.1 164.9h.9v.9h-.9z" fill-rule="evenodd" fill="#c82121"/>
<path d="M159.5 107.9h4.8v2.5h-4.8z" fill-rule="evenodd" fill="#f2f6f9" stroke="#2463a0" stroke-width=".22"/>
<path d="M161.9 109.1h2.6" fill="none" stroke="#2463a0" stroke-width=".39"/>
<circle cx="164.5" cy="109.1" r=".31" fill="#2463a0"/>
<path d="M160.1 108.7h.9v.9h-.9z" fill-rule="evenodd" fill="#c82121"/>
<path d="M163.3 145.9h2.4v4.9h-2.4z" fill-rule="evenodd" fill="#f2f6f9" stroke="#2463a0" stroke-width=".22"/>
<path d="M164.5 145.7v2.6" fill="none" stroke="#2463a0" stroke-width=".39"/>
<circle cx="164.5" cy="145.7" r=".31" fill="#2463a0"/>
<path d="M164 149.2h1v.9h-1z" fill-rule="evenodd" fill="#c82121"/>
<path d="M163.3 140.7h2.4v4.8h-2.4z" fill-rule="evenodd" fill="#f2f6f9" stroke="#2463a0" stroke-width=".22"/>
<path d="M164.5 140.5v2.6" fill="none" stroke="#2463a0" stroke-width=".39"/>
<circle cx="164.5" cy="140.5" r=".31" fill="#2463a0"/>
<path d="M164 144h1v.9h-1z" fill-rule="evenodd" fill="#c82121"/>
<path d="M200.4 208.4h22.2v15.7h-22.2z" fill-rule="evenodd" fill="#f2f6f9" stroke="#2463a0" stroke-width=".22"/>
<path d="M211.5 216.3h2.7" fill="none" stroke="#2463a0" stroke-width=".39"/>
<circle cx="214.2" cy="216.3" r=".31" fill="#2463a0"/>
<g fill="#c82121">
<path d="M202.8 210.8h1v1h-1z" fill-rule="evenodd"/>
<path d="M219.3 210.8h.9v1h-.9z" fill-rule="evenodd"/>
</g>
<path d="M200.4 229.4h22.2v15.6h-22.2z" fill-rule="evenodd" fill="#f2f6f9" stroke="#2463a0" stroke-width=".22"/>
<path d="M211.5 237.2h2.7" fill="none" stroke="#2463a0" stroke-width=".39"/>
<circle cx="214.2" cy="237.2" r=".31" fill="#2463a0"/>
<g fill="#c82121">
<path d="M202.8 231.8h1v.9h-1z" fill-rule="evenodd"/>
<path d="M219.3 231.8h.9v.9h-.9z" fill-rule="evenodd"/>
</g>
<path d="M273.6 148.3h22.2v15.7h-22.2z" fill-rule="evenodd" fill="#f2f6f9" stroke="#2463a0" stroke-width=".22"/>
<path d="M284.7 156.2h2.6" fill="none" stroke="#2463a0" stroke-width=".39"/>
<circle cx="287.3" cy="156.2" r=".31" fill="#2463a0"/>
<g fill="#c82121">
<path d="M276 150.7h.9v1h-.9z" fill-rule="evenodd"/>
<path d="M292.5 150.7h.9v1h-.9z" fill-rule="evenodd"/>
</g>
<path d="M242.2 148.3h22.3v15.7h-22.3z" fill-rule="evenodd" fill="#f2f6f9" stroke="#2463a0" stroke-width=".22"/>
<path d="M253.4 156.2h2.6" fill="none" stroke="#2463a0" stroke-width=".39"/>
<circle cx="256" cy="156.2" r=".31" fill="#2463a0"/>
<g fill="#c82121">
<path d="M244.6 150.7h1v1h-1z" fill-rule="evenodd"/>
<path d="M261.1 150.7h1v1h-1z" fill-rule="evenodd"/>
</g>
<path d="M122 224.1h11.8v3.9h5.9v18.3h-5.9v4h-11.8v-4.6h-.6v-2h-4.6v-13h3.9v-2h1.3z" fill-rule="evenodd" fill="#f2f6f9" stroke="#2463a0" stroke-width=".22"/>
<path d="M127.9 237.2v2.6" fill="none" stroke="#2463a0" stroke-width=".39"/>
<circle cx="127.9" cy="239.8" r=".31" fill="#2463a0"/>
<path d="M134.6 230.2h1v.9h-1z" fill-rule="evenodd" fill="#c82121"/>
<path d="M175.6 172.5h1.6v-.9h16.4v.9h1.6v1.6h.9v16.4h-.9v1.6h-1.6v.9h-16.4v-.9h-1.6v-1.6h-.9v-16.4h.9z" fill-rule="evenodd" fill="#f2f6f9" stroke="#2463a0" stroke-width=".22"/>
<path d="M185.4 179.7v2.6" fill="none" stroke="#2463a0" stroke-width=".39"/>
<circle cx="185.4" cy="179.7" r=".31" fill="#2463a0"/>
<path d="M177.6 190.9h1v.9h-1z" fill-rule="evenodd" fill="#c82121"/>
<path d="M152.8 196.3h13v4.6h1.1v15.1h-1.1v4.6h-13v-4.6h-1.1v-15.1h1.1z" fill-rule="evenodd" fill="#f2f6f9" stroke="#2463a0" stroke-width=".22"/>
<path d="M159.3 205.8v2.6" fill="none" stroke="#2463a0" stroke-width=".39"/>
<circle cx="159.3" cy="205.8" r=".31" fill="#2463a0"/>
<path d="M153.8 217.4h1v.9h-1z" fill-rule="evenodd" fill="#c82121"/>
<path d="M176.4 209.2h12.8v3.9h.7v11.5h-.7v4h-12.8v-4h-.7v-11.5h.7z" fill-rule="evenodd" fill="#f2f6f9" stroke="#2463a0" stroke-width=".22"/>
<path d="M182.8 216.3v2.6" fill="none" stroke="#2463a0" stroke-width=".39"/>
<circle cx="182.8" cy="216.3" r=".31" fill="#2463a0"/>
<path d="M177.3 224.9h1v.9h-1z" fill-rule="evenodd" fill="#c82121"/>
<path d="M146.9 117.6h1.6v-1h5.9v1h1.6v1.7h1v5.9h-1v1.6h-1.6v1h-5.9v-1h-1.6v-1.6h-1v-5.9h1z" fill-rule="evenodd" fill="#f2f6f9" stroke="#2463a0" stroke-width=".22"/>
<path d="M151.4 122.2h2.7" fill="none" stroke="#2463a0" stroke-width=".39"/>
<circle cx="154.1" cy="122.2" r=".31" fill="#2463a0"/>
<path d="M147.2 119.8h1v.9h-1z" fill-rule="evenodd" fill="#c82121"/>
<path d="M147 148.5h8.9v10.2h-8.9z" fill-rule="evenodd" fill="#f2f6f9" stroke="#2463a0" stroke-width=".22"/>
<path d="M148.8 153.6h2.6" fill="none" stroke="#2463a0" stroke-width=".39"/>
<circle cx="148.8" cy="153.6" r=".31" fill="#2463a0"/>
<path d="M154 155.1h.9v.9h-.9z" fill-rule="evenodd" fill="#c82121"/>
<path d="M239.6 42.9h74.5v30.1h-11.8v36.5h-50.9v-36.5h-11.8z" fill-rule="evenodd" fill="#f2f6f9" stroke="#2463a0" stroke-width=".22"/>
<path d="M276.9 90.9h2.6" fill="none" stroke="#2463a0" stroke-width=".39"/>
<circle cx="279.5" cy="90.9" r=".31" fill="#2463a0"/>
<path d="M253.5 74.7h1v.9h-1z" fill-rule="evenodd" fill="#c82121"/>
<path d="M174.8 149.7h2.6v-.6h5.5v.6h2.6v2.9h-2.6v2h2.6v2.9h-2.6v.5h-5.5v-.5h-2.6z" fill-rule="evenodd" fill="#f2f6f9" stroke="#2463a0" stroke-width=".22"/>
<path d="M180.2 153.6h2.6" fill="none" stroke="#2463a0" stroke-width=".39"/>
<circle cx="182.8" cy="153.6" r=".31" fill="#2463a0"/>
<path d="M176.7 150.6h1v1h-1z" fill-rule="evenodd" fill="#c82121"/>
<path d="M131.7 173.2h2.6v-.6h5.5v.6h2.6v7.8h-2.6v.5h-5.5v-.5h-2.6z" fill-rule="evenodd" fill="#f2f6f9" stroke="#2463a0" stroke-width=".22"/>
<path d="M137.1 177.1h2.6" fill="none" stroke="#2463a0" stroke-width=".39"/>
<circle cx="139.7" cy="177.1" r=".31" fill="#2463a0"/>
<path d="M133.6 174.1h1v1h-1z" fill-rule="evenodd" fill="#c82121"/>
<path d="M195.7 110.5h2.6v-.6h5.5v.6h2.6v2.9h-2.6v2h2.6v2.9h-2.6v.5h-5.5v-.5h-2.6z" fill-rule="evenodd" fill="#f2f6f9" stroke="#2463a0" stroke-width=".22"/>
<path d="M201.1 114.4h2.6" fill="none" stroke="#2463a0" stroke-width=".39"/>
<circle cx="203.7" cy="114.4" r=".31" fill="#2463a0"/>
<path d="M197.6 111.4h1v1h-1z" fill-rule="evenodd" fill="#c82121"/>
<path d="M304.4 130.2h1.9v-.4h3.8v.4h1.9v4.9h-1.9v.4h-3.8v-.4h-1.9z" fill-rule="evenodd" fill="#f2f6f9" stroke="#2463a0" stroke-width=".22"/>
<path d="M308.2 132.7h2.6" fill="none" stroke="#2463a0" stroke-width=".39"/>
<circle cx="310.8" cy="132.7" r=".31" fill="#2463a0"/>
<path d="M305.6 130.5h.9v.9h-.9z" fill-rule="evenodd" fill="#c82121"/>
<path d="M203.4 180.4h11v9.1h-11z" fill-rule="evenodd" fill="#f2f6f9" stroke="#2463a0" stroke-width=".22"/>
<path d="M208.9 184.9h2.6" fill="none" stroke="#2463a0" stroke-width=".39"/>
<circle cx="211.5" cy="184.9" r=".31" fill="#2463a0"/>
<path d="M205.6 186.7h.9v.9h-.9z" fill-rule="evenodd" fill="#c82121"/>
<text font-size="5.3" x="12" y="13">ATLAS2350 REV A - COMPLETE TOP ASSEMBLY</text>
<text font-size="3.9" fill="#111" x="98.7" y="29.8">Top view: mm, X right/Y down; red = pin1 or USB A1</text>
<g font-size="2.8">
<text x="12" y="285">All 115 real components populated by PCBWay. Red markers identify physical pad1 / USB A1; not universal polarity.</text>
<text x="12" y="289">Envelope polygons are courtyards, including RF keepout, not physical package edges. Reconcile anchors/angles with pinout and centroid-source.csv.</text>
</g>
<g font-size="2.2" fill="#2463a0">
<text x="248.8" y="77.1">C44</text>
<text x="248.8" y="83.7">C22</text>
<text x="308.9" y="79.7">R37</text>
<text x="240.9" y="86.3">C34</text>
<text x="240.9" y="92.8">C21 R20</text>
<text x="277.5" y="90.2">U6</text>
<text x="248.8" y="103.3">R21</text>
<text x="126" y="108.5">J2</text>
<text x="146.9" y="111.1">C29</text>
<text x="152.1" y="111.1">C16</text>
<text x="162.5" y="113.7">R7</text>
<text x="162.5" y="108.5">R41</text>
<text x="193.9" y="113.7">C40</text>
<text x="201.7" y="113.7">U9</text>
<text x="212.2" y="113.7">R38 C41</text>
<text x="246.2" y="113.7">R22</text>
<text x="248.8" y="108.5">R36</text>
<text x="248.8" y="118.9">R23</text>
<text x="140.3" y="122.9">C28</text>
<text x="152.1" y="121.6">U4</text>
<text x="162.5" y="124.2">C30</text>
<text x="199.1" y="121.6">R10</text>
<text x="204.4" y="121.6">R11</text>
<text x="209.6" y="121.6">C19</text>
<text x="308.9" y="124.2">C45</text>
<text x="140.3" y="128.1">C18</text>
<text x="146.9" y="129.4">R5</text>
<text x="162.5" y="128.9">R9</text>
<text x="199.1" y="129.4">R12</text>
<text x="204.4" y="129.4">R13</text>
<text x="209.6" y="129.4">C20</text>
<text x="157.3" y="132">R6</text>
<text x="162.5" y="132">R8</text>
<text x="308.9" y="132">U10</text>
<text x="124.7" y="138.5">F1</text>
<text x="149.5" y="140.1">C32</text>
<text x="157.3" y="140.1">C33</text>
<text x="165.2" y="142.5">R43</text>
<text x="186.1" y="139.9">R35</text>
<text x="303.7" y="142.5">D1</text>
<text x="165.2" y="147.7">R42</text>
<text x="186.1" y="145.1">R34</text>
<text x="293.2" y="145.1">R32</text>
<text x="140.3" y="152.9">L1</text>
<text x="152.1" y="152.9">U5</text>
<text x="162.5" y="154.2">C42</text>
<text x="171.7" y="150.3">C26</text>
<text x="180.8" y="152.9">U7</text>
<text x="188.7" y="152.9">C27</text>
<text x="254" y="155.5">SW4</text>
<text x="285.4" y="155.5">SW3</text>
<text x="303.7" y="152.9">C24</text>
<text x="308.9" y="152.9">C36</text>
<text x="158.6" y="159.4">C17</text>
<text x="179.8" y="160.2">FB1</text>
<text x="298.4" y="158.1">R33</text>
<text x="152.1" y="163.4">C31</text>
<text x="162.5" y="164.7">R40</text>
<text x="174.3" y="162.8">C37</text>
<text x="178.7" y="166">C6</text>
<text x="185" y="164.7">C12</text>
<text x="189.7" y="164.7">C5</text>
<text x="290.6" y="166">R24</text>
<text x="146.9" y="171.2">R39</text>
<text x="167.8" y="169.9">C25</text>
<text x="170.9" y="173.6">C7</text>
<text x="174.3" y="168.1">C10</text>
<text x="198.3" y="172">C4</text>
<text x="306.3" y="171.2">J4</text>
<text x="115.5" y="176.4">J1</text>
<text x="137.7" y="176.4">U8</text>
<text x="171.2" y="177.5">R4</text>
<text x="204.9" y="176.4">R17</text>
<text x="217.4" y="179">C39</text>
<text x="290.6" y="176.4">R25</text>
<text x="170.9" y="183.8">C8</text>
<text x="171.2" y="180.6">R3</text>
<text x="186.1" y="181.7">U1</text>
<text x="200.2" y="181.7">C13</text>
<text x="209.6" y="184.3">Y1</text>
<text x="170.9" y="186.9">C9</text>
<text x="133.8" y="192.1">R1</text>
<text x="133.8" y="197.3">R2</text>
<text x="149.5" y="194.7">R14</text>
<text x="171.7" y="193.4">R16</text>
<text x="199.1" y="192.1">C3</text>
<text x="204.4" y="197.3">R18</text>
<text x="207" y="192.1">C38</text>
<text x="183.5" y="198.1">C1</text>
<text x="188.7" y="198.1">C11 C2</text>
<text x="274.9" y="200">R29 R30</text>
<text x="290.6" y="200">C35</text>
<text x="298.4" y="201.3">R31</text>
<text x="149.5" y="207.8">C14</text>
<text x="159.9" y="207.8">U2</text>
<text x="183.5" y="205.2">R15</text>
<text x="285.4" y="205.2">C23</text>
<text x="212.2" y="215.6">SW1</text>
<text x="173" y="218.2">C15</text>
<text x="183.5" y="218.2">U3</text>
<text x="193.9" y="218.2">C43</text>
<text x="259.2" y="220.9">R26</text>
<text x="196.5" y="233.9">R19</text>
<text x="259.2" y="228.7">R27</text>
<text x="285.4" y="233.9">J3</text>
<text x="128.6" y="236.5">SW5</text>
<text x="212.2" y="236.5">SW2</text>
<text x="259.2" y="236.5">R28</text>
</g>
<g font-size="2.2" fill="#23733d">
<text x="256.6" y="134.6">J7</text>
<text x="217.4" y="145.1">J6</text>
<text x="233.1" y="200">J5</text>
</g>
</svg>
